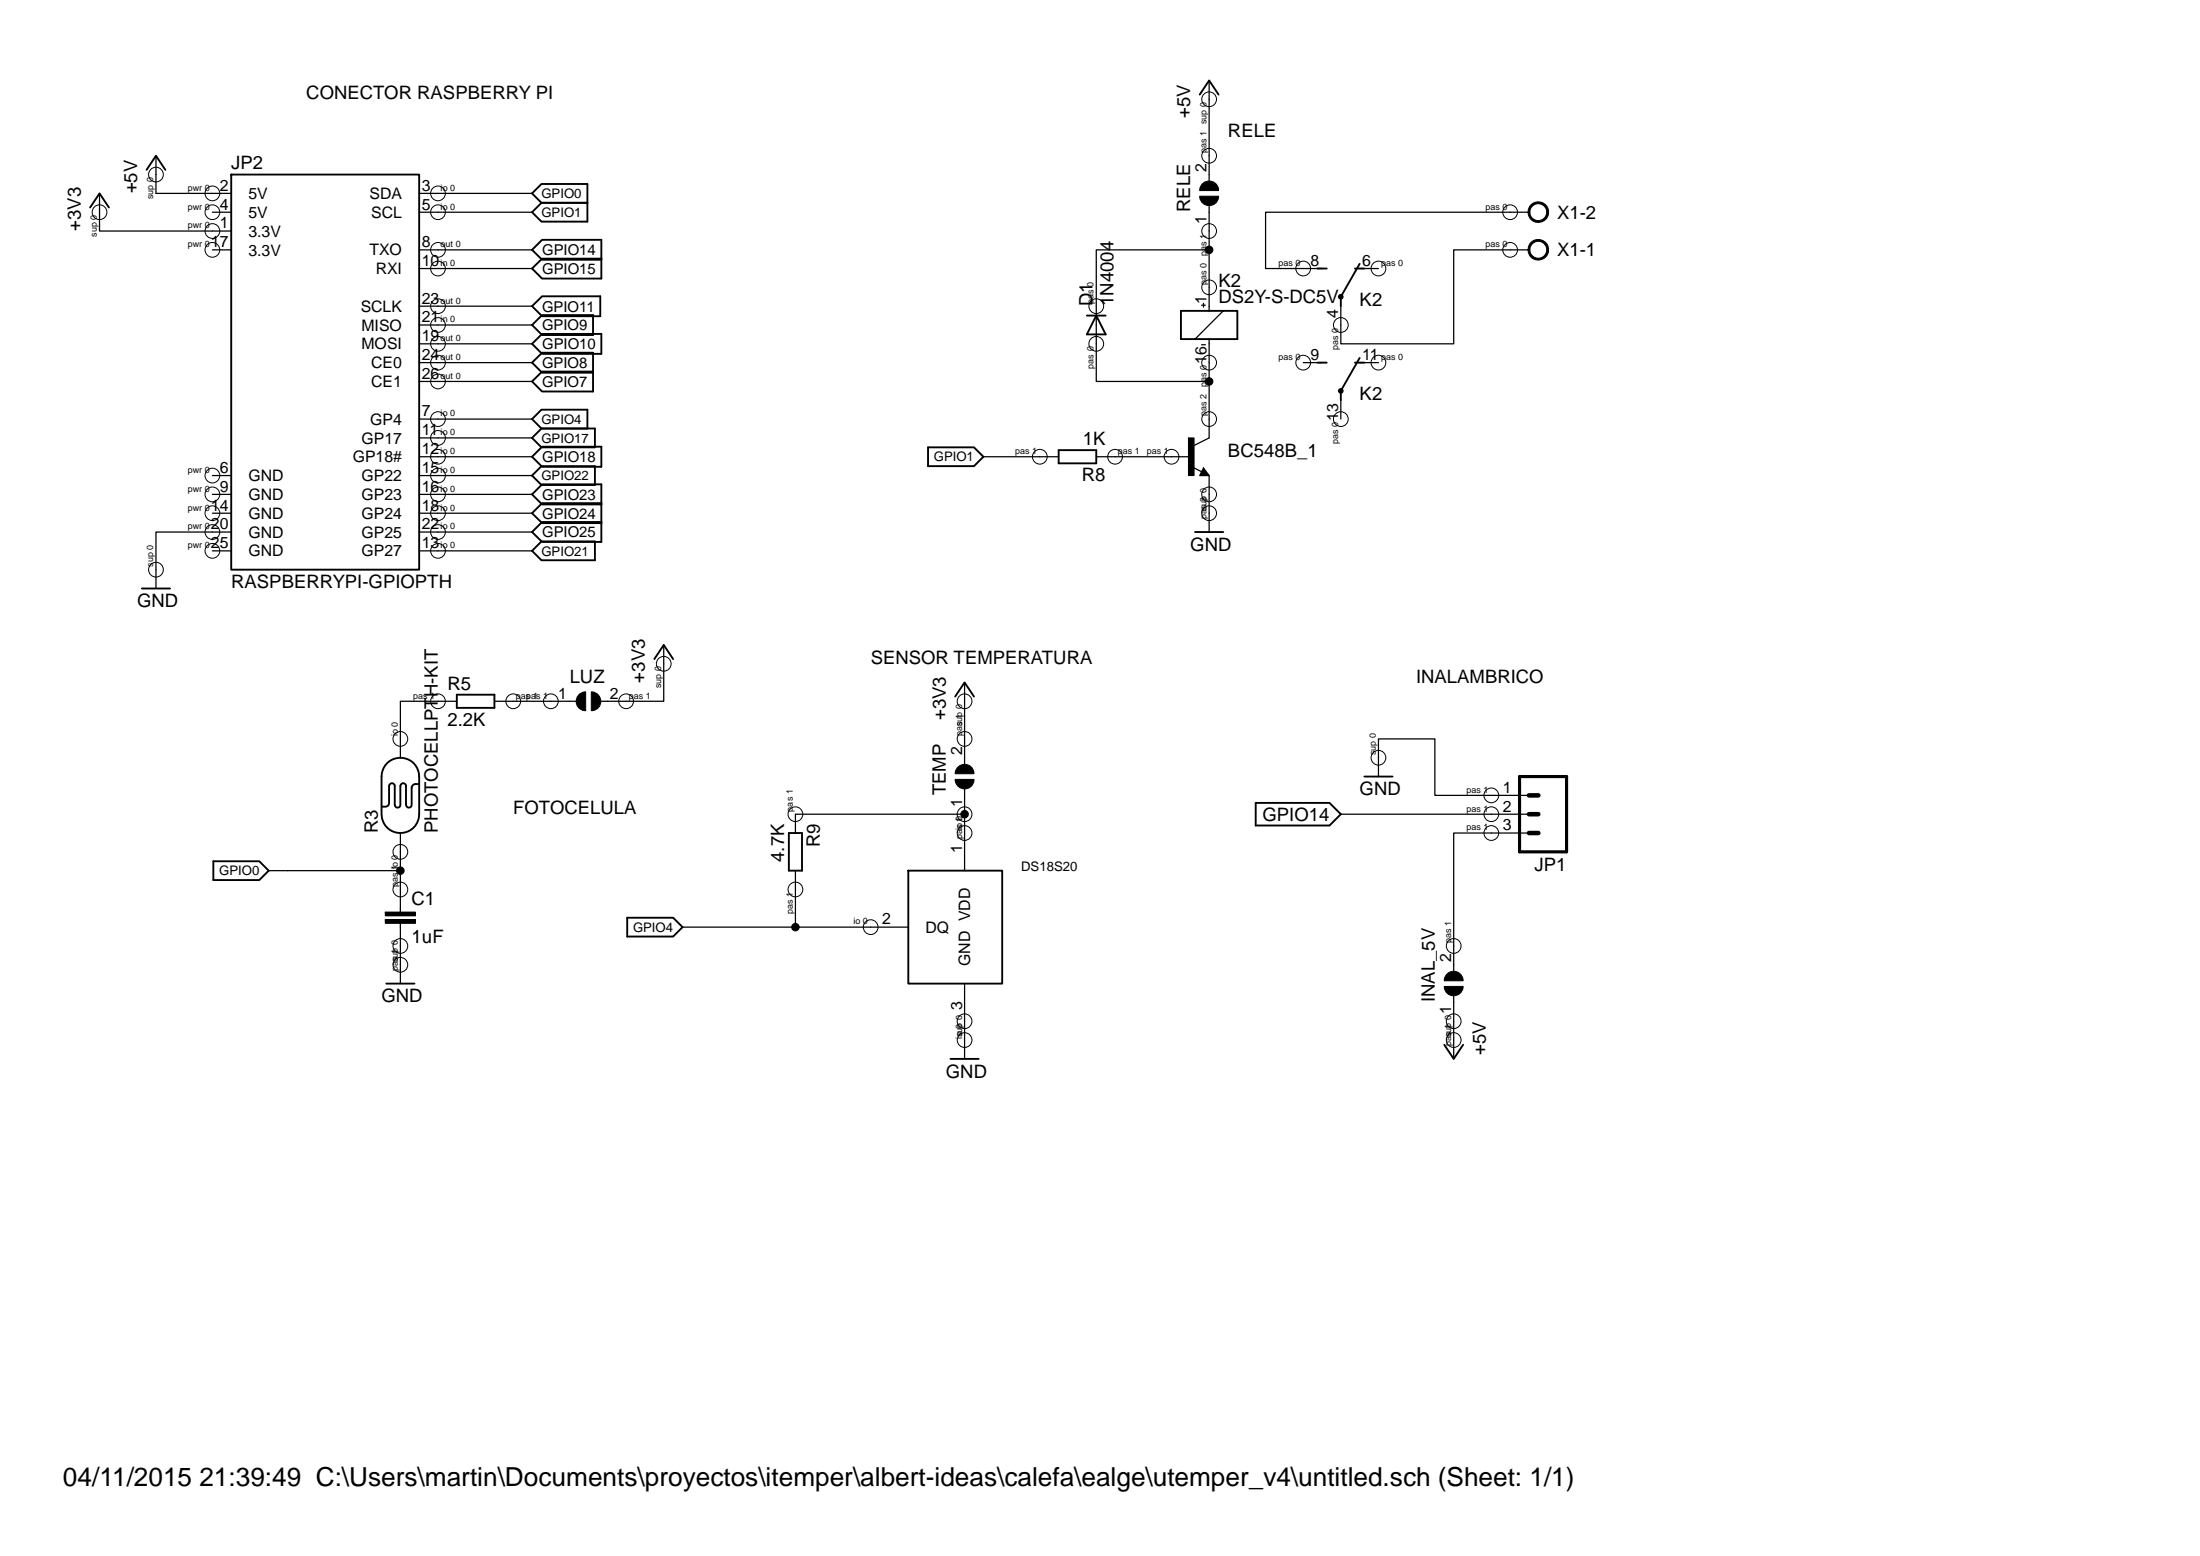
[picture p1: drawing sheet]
<svg xmlns="http://www.w3.org/2000/svg" width="297mm" height="210mm" viewBox="0 0 297 210" stroke-linecap="round" stroke-linejoin="round" font-family="sans-serif">
<g fill="none" stroke="#000" stroke-width=".25">
<path d="M162 12.8l1.3-1.9 1.2 1.9M12.2 28l1.2-1.9 1.3 1.9M19.8 22.9l1.3-1.9 1.2 1.9M31.2 23.6h25.4v53.3h-25.4zM71.8 26.1l1.3-1.3h6.2v5.1h-6.2l-1.3-1.3 1.3-1.2h6.2h-6.2zM81.2 34.9h-8l-1.4 1.3 1.4 1.4h8v-5.2h-8l-1.4 1.3 1.4 1.4h8M177.9 36.2h1.2M182.9 36.2h1.3M183.6 35.6l-2.6 4.4v1.3M71.8 59.1l1.3-1.3h7.2v2.6h-7.2zM71.8 46.4l1.4-1.3h8v2.7h-8zM71.8 43.9l1.4-1.4h6.9v2.7h-6.9z"/>
<path d="M71.8 41.3l1.4-1.3h7.8v2.7h-7.8zM73.1 55.3h6.2v2.5h-6.2l-1.3-1.2zM80.1 50.1h-6.9l-1.4 1.4 1.4 1.3h6.9v-5.2h-6.9l-1.4 1.3 1.4 1.4h6.9M146.7 42.6h2.6M148 42.6l1.3 2.5h-2.6zM159.4 42h7.7v3.8h-7.7zM177.9 48.9h1.2M182.9 48.9h1.3M183.6 48.3l-2.6 4.4v1.3M19.2 79.4h3.8M71.8 61.6l1.4-1.3h8v2.7h-8zM73.1 62.9h7.2v2.5h-7.2l-1.3-1.2z"/>
<path d="M73.1 73.1h7.2v2.5h-7.2l-1.3-1.3zM81.2 68.1h-8l-1.4-1.4 1.4-1.3h8v7.7h-8l-1.4-1.3 1.4-1.4h8M81.2 67.9h-8l-1.4 1.4 1.4 1.3h8M125.3 60.4h6.2l1.3 1.2-1.3 1.3h-6.2zM142.9 60.7h5.1v1.8h-5.1zM161.4 71.8h3.8M162.5 63.7l.1 .2h-.4l.3-.5 .5 .7h-.8M61.7 93.7h5.1v1.8h-5.1zM88.3 88.9l1.3-1.9 1.3 1.9M129 94l1.2-1.9 1.3 1.9M28.8 116.2h6.2l1.3 1.3-1.3 1.3h-6.2zM52.2 103a2.55 2.55 0 0 1 2.8-.5 2.55 2.55 0 0 1 1.6 2.3v5.1a2.54 2.54 0 0 1-2.5 2.5 2.54 2.54 0 0 1-2.6-2.5l.1-5.5 .2-.8z"/>
<path d="M56.6 105.8h-.7l-.3 .4v2.4a.38 .38 0 0 1-.4 .4 .38 .38 0 0 1-.4-.4v-2.5v-.2l-.4-.2h-.1l-.2 .4v2.5a.38 .38 0 0 1-.4 .4 .38 .38 0 0 1-.4-.4v-2.5v-.2l-.4-.2h-.2l-.2 .4v2.4l-.3 .3-.7 .1M106.5 112.4h1.8v5.1h-1.8zM122.6 117.5h12.7v15.2h-12.7zM169.5 108.4h10l1.5 1.5-1.5 1.5h-10zM184.2 104.8h3.8M52.2 132.7h3.8M84.7 123.8h6.2l1.3 1.3-1.3 1.3h-6.2zM128.3 142.9h3.8M195 141l1.3 1.9 1.2-1.9"/>
</g>
<g fill="none" stroke="#000" stroke-width=".17">
<path d="M163.3 10.9v13.5M13.4 26.1v5.1h17.8M21.1 21v5.1h10.1M28.7 33.7h2.5M28.7 28.6h2.5M56.6 33.7h15.2M56.6 28.6h15.2M56.6 36.2h15.2M56.6 26.1h15.2M163.3 33.7h-15.3v17.8h15.3M163.3 27.7v14.3M183.6 36.2h2.5"/>
<path d="M206.4 28.6h-35.5v7.6h7.6M206.4 33.7h-10.1v12.7h-15.3v-5.1M56.6 56.6h15.2M56.6 59.1h15.2M56.6 46.4h15.2M56.6 43.9h15.2M56.6 41.3h15.2M71.8 48.9h-15.2M71.8 51.5h-15.2M162.2 41.2h.5M162.2 46.5h.5M162.5 40.9v.5"/>
<path d="M163.3 45.8v13.3l-2.1 1M165.2 42l-3.8 3.8M176 48.9h2.5M181 54v2.6M183.6 48.9h2.5M28.7 66.7h2.5M28.7 74.3h2.5M28.7 64.2h2.5M28.7 69.3h2.5M31.2 71.8h-10.1v7.6M56.6 61.6h15.2M56.6 74.3h15.2"/>
<path d="M56.6 64.2h15.2M56.6 71.8h15.2M56.6 69.3h15.2M71.8 66.7h-15.2M132.8 61.6h10.1M148 61.6h12.7M161 63.1l1.3 .6M162.5 63.2l.8 1h-1.3zM163.3 64.2v7.6M61.7 94.6h-7.6v7.7M66.8 94.6h11M89.6 87v7.6h-8.5"/>
<path d="M130.2 92.1v11M36.3 117.5h17.8M54.1 112.4v10.7M107.4 117.5v7.6h-15.2M130.2 106.4v11.1M130.2 109.9h-22.8v2.5M181 109.9h25.4M186.1 104.8v-5.1h7.6v7.6h12.7M206.4 112.4h-10.1v18.7M54.1 124.6v8.1M107.4 125.1h15.2M130.2 132.7v10.2"/>
<path d="M196.3 134.4v8.5"/>
</g>
<g fill="#000">
<path d="M162.2 25a1.28 1.28 0 0 1 1.4-.5 1.28 1.28 0 0 1 .9 1.2h-2.5z" fill-rule="evenodd"/>
<path d="M162 26.5h2.5a1.27 1.27 0 0 1-1.2 1.2 1.27 1.27 0 0 1-1.3-1.2z" fill-rule="evenodd"/>
<path d="M206.8 32.6a1.4 1.4 0 0 1 2.2 .5 1.4 1.4 0 0 1-1 2 1.4 1.4 0 0 1-1.7-1.4h.3a1.15 1.15 0 0 1 1.5-1 1.15 1.15 0 0 1 .5 1.8 1.15 1.15 0 0 1-1.9-.2l-.1-.6h-.3l.2-.7z" fill-rule="evenodd"/>
<path d="M206.8 27.5a1.4 1.4 0 0 1 2.2 .5 1.4 1.4 0 0 1-1 2 1.4 1.4 0 0 1-1.7-1.4h.3a1.15 1.15 0 0 1 1.5-1 1.15 1.15 0 0 1 .5 1.8 1.15 1.15 0 0 1-1.9-.2l-.1-.6h-.3l.2-.6z" fill-rule="evenodd"/>
<path d="M78 93.9l.4-.3 .7-.2v2.5a1.26 1.26 0 0 1-1.1-2z" fill-rule="evenodd"/>
<path d="M79.8 93.4a1.27 1.27 0 0 1 1.3 1.2 1.27 1.27 0 0 1-1.3 1.3z" fill-rule="evenodd"/>
<path d="M129.2 103.7a1.27 1.27 0 0 1 1.4-.5 1.27 1.27 0 0 1 .9 1.2h-2.5z" fill-rule="evenodd"/>
<path d="M129 105.2h2.5a1.27 1.27 0 0 1-1.3 1.3 1.27 1.27 0 0 1-1.2-1.3z" fill-rule="evenodd"/>
<path d="M195.6 131.3a1.28 1.28 0 0 1 1.9 1.1h-2.5l.2-.7z" fill-rule="evenodd"/>
<path d="M195 133.1h2.5a1.27 1.27 0 0 1-1.2 1.3 1.27 1.27 0 0 1-1.3-1.3z" fill-rule="evenodd"/>
<circle cx="163.3" cy="33.7" r=".51"/>
<circle cx="163.3" cy="51.5" r=".51"/>
<circle cx="181" cy="40.1" r=".33"/>
<circle cx="181" cy="52.8" r=".33"/>
<circle cx="54.1" cy="117.5" r=".51"/>
<circle cx="130.2" cy="109.9" r=".51"/>
<circle cx="107.4" cy="125.1" r=".51"/>
</g>
<g fill="none" stroke="#000" stroke-width=".14">
<path d="M162 26.5h2.5a1.27 1.27 0 0 1-1.2 1.2 1.27 1.27 0 0 1-1.3-1.2zM162.2 25a1.28 1.28 0 0 1 1.4-.5 1.28 1.28 0 0 1 .9 1.2h-2.5zM206.8 32.6a1.4 1.4 0 0 1 2.2 .5 1.4 1.4 0 0 1-1 2 1.4 1.4 0 0 1-1.7-1.4h.3a1.15 1.15 0 0 1 1.5-1 1.15 1.15 0 0 1 .5 1.8 1.15 1.15 0 0 1-1.9-.2l-.1-.6h-.3l.2-.7zM206.8 27.5a1.4 1.4 0 0 1 2.2 .5 1.4 1.4 0 0 1-1 2 1.4 1.4 0 0 1-1.7-1.4h.3a1.15 1.15 0 0 1 1.5-1 1.15 1.15 0 0 1 .5 1.8 1.15 1.15 0 0 1-1.9-.2l-.1-.6h-.3l.2-.6zM160.5 59.1h.7v5.1h-.7zM160.5 59.1h.1M78 93.9l.4-.3 .7-.2v2.5a1.26 1.26 0 0 1-1.1-2zM79.8 93.4a1.27 1.27 0 0 1 1.3 1.2 1.27 1.27 0 0 1-1.3 1.3zM129 105.2h2.5a1.27 1.27 0 0 1-1.3 1.3 1.27 1.27 0 0 1-1.2-1.3zM129.2 103.7a1.27 1.27 0 0 1 1.4-.5 1.27 1.27 0 0 1 .9 1.2h-2.5zM52 123.1h4.1v.5h-4.1zM52 123.1h.1"/>
<path d="M52 124.1h4.1v.5h-4.1zM52 124.1h.1M195 133.1h2.5a1.27 1.27 0 0 1-1.2 1.3 1.27 1.27 0 0 1-1.3-1.3zM195.6 131.3a1.28 1.28 0 0 1 1.9 1.1h-2.5l.2-.7z"/>
<circle cx="163.3" cy="13.4" r="1"/>
<circle cx="13.4" cy="28.6" r="1"/>
<circle cx="21.1" cy="23.6" r="1"/>
<circle cx="28.7" cy="26.1" r="1"/>
<circle cx="28.7" cy="33.7" r="1"/>
<circle cx="28.7" cy="28.6" r="1"/>
<circle cx="28.7" cy="31.2" r="1"/>
<circle cx="59.1" cy="33.7" r="1"/>
<circle cx="59.1" cy="36.2" r="1"/>
<circle cx="59.1" cy="26.1" r="1"/>
<circle cx="59.1" cy="28.6" r="1"/>
<circle cx="163.3" cy="31.2" r="1"/>
<circle cx="163.3" cy="21" r="1"/>
<circle cx="163.3" cy="38.8" r="1"/>
<circle cx="163.3" cy="33.7" r=".51"/>
<circle cx="176" cy="36.2" r="1"/>
<circle cx="186.1" cy="36.2" r="1"/>
<circle cx="203.9" cy="33.7" r="1"/>
<circle cx="203.9" cy="28.6" r="1"/>
<circle cx="59.1" cy="46.4" r="1"/>
<circle cx="59.1" cy="43.9" r="1"/>
<circle cx="59.1" cy="59.1" r="1"/>
<circle cx="59.1" cy="41.3" r="1"/>
<circle cx="59.1" cy="51.5" r="1"/>
<circle cx="59.1" cy="48.9" r="1"/>
<circle cx="59.1" cy="56.6" r="1"/>
<circle cx="148" cy="46.4" r="1"/>
<circle cx="148" cy="41.3" r="1"/>
<circle cx="163.3" cy="56.6" r="1"/>
<circle cx="163.3" cy="48.9" r="1"/>
<circle cx="163.3" cy="51.5" r=".51"/>
<circle cx="176" cy="48.9" r="1"/>
<circle cx="181" cy="40.1" r=".33"/>
<circle cx="181" cy="52.8" r=".33"/>
<circle cx="181" cy="56.6" r="1"/>
<circle cx="181" cy="43.9" r="1"/>
<circle cx="186.1" cy="48.9" r="1"/>
<circle cx="21.1" cy="76.9" r="1"/>
<circle cx="28.7" cy="64.2" r="1"/>
<circle cx="28.7" cy="74.3" r="1"/>
<circle cx="28.7" cy="69.3" r="1"/>
<circle cx="28.7" cy="71.8" r="1"/>
<circle cx="28.7" cy="66.7" r="1"/>
<circle cx="59.1" cy="71.8" r="1"/>
<circle cx="59.1" cy="69.3" r="1"/>
<circle cx="59.1" cy="66.7" r="1"/>
<circle cx="59.1" cy="64.2" r="1"/>
<circle cx="59.1" cy="61.6" r="1"/>
<circle cx="59.1" cy="74.3" r="1"/>
<circle cx="140.4" cy="61.6" r="1"/>
<circle cx="150.6" cy="61.6" r="1"/>
<circle cx="158.2" cy="61.6" r="1"/>
<circle cx="163.3" cy="69.3" r="1"/>
<circle cx="163.3" cy="66.7" r="1"/>
<circle cx="54.1" cy="99.7" r="1"/>
<circle cx="59.1" cy="94.6" r="1"/>
<circle cx="69.3" cy="94.6" r="1"/>
<circle cx="74.4" cy="94.6" r="1"/>
<circle cx="84.5" cy="94.6" r="1"/>
<circle cx="89.6" cy="89.6" r="1"/>
<circle cx="130.2" cy="94.6" r="1"/>
<circle cx="130.2" cy="99.7" r="1"/>
<circle cx="54.1" cy="115" r="1"/>
<circle cx="54.1" cy="117.5" r=".51"/>
<circle cx="107.4" cy="109.9" r="1"/>
<circle cx="130.2" cy="109.9" r="1"/>
<circle cx="130.2" cy="112.4" r="1"/>
<circle cx="130.2" cy="109.9" r=".51"/>
<circle cx="186.1" cy="102.3" r="1"/>
<circle cx="201.4" cy="109.9" r="1"/>
<circle cx="201.4" cy="112.4" r="1"/>
<circle cx="201.4" cy="107.3" r="1"/>
<circle cx="54.1" cy="120" r="1"/>
<circle cx="54.1" cy="127.7" r="1"/>
<circle cx="54.1" cy="130.2" r="1"/>
<circle cx="107.4" cy="120" r="1"/>
<circle cx="107.4" cy="125.1" r=".51"/>
<circle cx="117.6" cy="125.1" r="1"/>
<circle cx="130.2" cy="137.8" r="1"/>
<circle cx="196.3" cy="127.7" r="1"/>
<circle cx="196.3" cy="137.8" r="1"/>
<circle cx="130.2" cy="140.4" r="1"/>
<circle cx="196.3" cy="140.4" r="1"/>
</g>
<path d="M160.5 59.1h.7v5.1h-.7zM52 123.1h4.1v.5h-4.1zM52 124.1h4.1v.5h-4.1z" fill="#000"/>
<path d="M205.2 104.8h6.3v10.2h-6.3z" fill="none" stroke="#000" stroke-width=".42"/>
<path d="M206.4 112.4h1.3M206.4 109.9h1.3M206.4 107.3h1.3" fill="none" stroke="#000" stroke-width=".61"/>
<text font-size="3.5" x="8.5" y="200.5">04/11/2015 21:39:49 C:\Users\martin\Documents\proyectos\itemper\albert-ideas\calefa\ealge\utemper_v4\untitled.sch (Sheet: 1/1)</text>
<g font-size="2.5">
<text x="41.4" y="13.4">CONECTOR RASPBERRY PI</text>
<text x="160.7" y="15.9" transform="rotate(-90 160.7 15.9)">+5V</text>
<text x="31.2" y="22.8">JP2</text>
<text x="165.8" y="18.5">RELE</text>
<text x="18.5" y="26.1" transform="rotate(-90 18.5 26.1)">+5V</text>
<text x="160.7" y="28.6" transform="rotate(-90 160.7 28.6)">RELE</text>
<text x="210.2" y="29.5">X1-2</text>
<text x="10.9" y="31.2" transform="rotate(-90 10.9 31.2)">+3V3</text>
<text x="210.2" y="34.6">X1-1</text>
<text x="147.5" y="41.3" transform="rotate(-90 147.5 41.3)">D1</text>
<text x="150.3" y="41.3" transform="rotate(-90 150.3 41.3)">1N4004</text>
<text x="164.5" y="40.9">DS2Y-S-DC5V</text>
<text x="164.5" y="38.8">K2</text>
<text x="183.6" y="41.3">K2</text>
<text x="183.6" y="54">K2</text>
<text x="146.1" y="64.9">R8</text>
<text x="146.2" y="60.1">1K</text>
<text x="165.8" y="61.6">BC548B_1</text>
<text x="160.7" y="74.3">GND</text>
<text x="18.5" y="82">GND</text>
<text x="31.2" y="79.4">RASPBERRYPI-GPIOPTH</text>
<text x="117.6" y="89.6">SENSOR TEMPERATURA</text>
<text x="60.4" y="93.2">R5</text>
<text x="76.9" y="92.1">LUZ</text>
<text x="87.1" y="92.1" transform="rotate(-90 87.1 92.1)">+3V3</text>
<text x="191.2" y="92.1">INALAMBRICO</text>
<text x="60.4" y="97.9">2.2K</text>
<text x="127.7" y="97.2" transform="rotate(-90 127.7 97.2)">+3V3</text>
<text x="127.7" y="107.3" transform="rotate(-90 127.7 107.3)">TEMP</text>
<text x="183.6" y="107.3">GND</text>
<text x="51" y="112.4" transform="rotate(-90 51 112.4)">R3</text>
<text x="59.1" y="112.4" transform="rotate(-90 59.1 112.4)">PHOTOCELLPTH-KIT</text>
<text x="69.3" y="109.9">FOTOCELULA</text>
<text x="170.5" y="110.8">GPIO14</text>
<text x="105.9" y="116.3" transform="rotate(-90 105.9 116.3)">4.7K</text>
<text x="110.7" y="114.3" transform="rotate(-90 110.7 114.3)">R9</text>
<text x="207.2" y="117.5">JP1</text>
<text x="55.6" y="122.2">C1</text>
<text x="55.6" y="127.3">1uF</text>
<text x="51.5" y="135.3">GND</text>
<text x="193.7" y="135.3" transform="rotate(-90 193.7 135.3)">INAL_5V</text>
<text x="200.6" y="142.3" transform="rotate(-90 200.6 142.3)">+5V</text>
<text x="127.7" y="145.4">GND</text>
</g>
<g font-size="2.1">
<text x="162.9" y="23.2" transform="rotate(-90 162.9 23.2)">2</text>
<text x="29.7" y="28.3">4</text>
<text x="29.7" y="25.7">2</text>
<text x="33.5" y="29.4">5V</text>
<text x="33.5" y="26.9">5V</text>
<text x="49.9" y="26.9">SDA</text>
<text x="50.1" y="29.4">SCL</text>
<text x="57" y="25.7">3</text>
<text x="57" y="28.3">5</text>
<text x="28.5" y="33.4">17</text>
<text x="29.7" y="30.8">1</text>
<text x="33.5" y="34.5">3.3V</text>
<text x="33.5" y="31.9">3.3V</text>
<text x="49.9" y="34.5">TXO</text>
<text x="57" y="35.9">10</text>
<text x="57" y="33.4">8</text>
<text x="162.9" y="30.2" transform="rotate(-90 162.9 30.2)">1</text>
<text x="177" y="35.9">8</text>
<text x="183.9" y="35.9">6</text>
<text x="50.7" y="37">RXI</text>
<text x="57" y="41">23</text>
<text x="162.9" y="41" transform="rotate(-90 162.9 41)">1</text>
<text x="48.7" y="42.1">SCLK</text>
<text x="48.8" y="47.2">MOSI</text>
<text x="48.8" y="44.6">MISO</text>
<text x="57" y="46.1">19</text>
<text x="57" y="43.5">21</text>
<text x="180.7" y="42.9" transform="rotate(-90 180.7 42.9)">4</text>
<text x="50.1" y="52.2">CE1</text>
<text x="50.1" y="49.7">CE0</text>
<text x="57" y="51.1">26</text>
<text x="57" y="48.6">24</text>
<text x="162.9" y="49.1" transform="rotate(-90 162.9 49.1)">16</text>
<text x="177" y="48.6">9</text>
<text x="183.9" y="48.6">11</text>
<text x="48.8" y="59.9">GP17</text>
<text x="50" y="57.3">GP4</text>
<text x="57" y="56.2">7</text>
<text x="57" y="58.7">11</text>
<text x="180.7" y="56.7" transform="rotate(-90 180.7 56.7)">13</text>
<text x="29.7" y="63.8">6</text>
<text x="33.5" y="64.9">GND</text>
<text x="47.6" y="62.4">GP18#</text>
<text x="48.8" y="64.9">GP22</text>
<text x="57" y="63.8">15</text>
<text x="57" y="61.3">12</text>
<text x="28.5" y="71.4">20</text>
<text x="28.5" y="68.9">14</text>
<text x="29.7" y="66.4">9</text>
<text x="33.5" y="67.5">GND</text>
<text x="33.5" y="70">GND</text>
<text x="48.8" y="70">GP24</text>
<text x="48.8" y="67.5">GP23</text>
<text x="57" y="71.4">22</text>
<text x="57" y="68.9">18</text>
<text x="57" y="66.4">16</text>
<text x="28.5" y="74">25</text>
<text x="33.5" y="75.1">GND</text>
<text x="33.5" y="72.6">GND</text>
<text x="48.8" y="75.1">GP27</text>
<text x="48.8" y="72.6">GP25</text>
<text x="57" y="74">13</text>
<text x="75.4" y="94.3">1</text>
<text x="82.4" y="94.3">2</text>
<text x="129.9" y="101.9" transform="rotate(-90 129.9 101.9)">2</text>
<text x="202.9" y="107">1</text>
<text x="129.9" y="108.9" transform="rotate(-90 129.9 108.9)">1</text>
<text x="202.9" y="109.5">2</text>
<text x="202.9" y="112.1">3</text>
<text x="129.9" y="115.2" transform="rotate(-90 129.9 115.2)">1</text>
<text x="119.1" y="124.8">2</text>
<text x="125" y="125.9">DQ</text>
<text x="131" y="130.4" transform="rotate(-90 131 130.4)">GND VDD</text>
<text x="195.9" y="129.8" transform="rotate(-90 195.9 129.8)">2</text>
<text x="129.9" y="136.2" transform="rotate(-90 129.9 136.2)">3</text>
<text x="195.9" y="136.8" transform="rotate(-90 195.9 136.8)">1</text>
</g>
<g font-size="2">
<text x="73.2" y="34.4">GPIO14</text>
<text x="73.2" y="37">GPIO15</text>
<text x="73.2" y="47.1">GPIO10</text>
<text x="73.2" y="44.6">GPIO9</text>
<text x="73.2" y="42">GPIO11</text>
<text x="73.2" y="52.2">GPIO7</text>
<text x="73.2" y="49.7">GPIO8</text>
<text x="73.2" y="62.4">GPIO18</text>
<text x="73.2" y="67.4">GPIO23</text>
<text x="73.2" y="70">GPIO24</text>
<text x="73.2" y="72.5">GPIO25</text>
</g>
<g font-size="1.8">
<text x="73.1" y="29.3">GPIO1</text>
<text x="73.1" y="26.7">GPIO0</text>
<text x="73.1" y="59.7">GPIO17</text>
<text x="73.1" y="57.2">GPIO4</text>
<text x="73.1" y="64.8">GPIO22</text>
<text x="126.1" y="62.3">GPIO1</text>
<text x="73.1" y="75">GPIO21</text>
<text x="29.6" y="118.1">GPIO0</text>
<text x="137.9" y="117.5">DS18S20</text>
<text x="85.5" y="125.8">GPIO4</text>
</g>
<g font-size="1.2">
<text x="162.9" y="16.7" transform="rotate(-90 162.9 16.7)">sup 0</text>
<text x="162.9" y="20.7" transform="rotate(-90 162.9 20.7)">pas 1</text>
<text x="20.7" y="26.9" transform="rotate(-90 20.7 26.9)">sup 0</text>
<text x="25.4" y="28.3">pwr 0</text>
<text x="25.4" y="25.7">pwr 0</text>
<text x="59.5" y="25.7">io 0</text>
<text x="59.5" y="28.3">io 0</text>
<text x="200.6" y="28.3">pas 0</text>
<text x="13.1" y="32" transform="rotate(-90 13.1 32)">sup 0</text>
<text x="25.4" y="30.8">pwr 0</text>
<text x="25.4" y="33.4">pwr 0</text>
<text x="59.5" y="35.9">in 0</text>
<text x="59.5" y="33.4">out 0</text>
<text x="162.9" y="34.5" transform="rotate(-90 162.9 34.5)">pas 1</text>
<text x="172.6" y="35.9">pas 0</text>
<text x="186.5" y="35.9">pas 0</text>
<text x="200.6" y="33.4">pas 0</text>
<text x="59.5" y="41">out 0</text>
<text x="147.7" y="41" transform="rotate(-90 147.7 41)">pas 0</text>
<text x="162.9" y="38.4" transform="rotate(-90 162.9 38.4)">pas 0</text>
<text x="59.5" y="46.1">out 0</text>
<text x="59.5" y="43.5">in 0</text>
<text x="180.7" y="47.2" transform="rotate(-90 180.7 47.2)">pas 0</text>
<text x="59.5" y="51.1">out 0</text>
<text x="59.5" y="48.6">out 0</text>
<text x="147.7" y="49.7" transform="rotate(-90 147.7 49.7)">pas 0</text>
<text x="162.9" y="52.3" transform="rotate(-90 162.9 52.3)">pas 0</text>
<text x="172.6" y="48.6">pas 0</text>
<text x="186.5" y="48.6">pas 0</text>
<text x="59.5" y="56.2">io 0</text>
<text x="59.5" y="58.7">io 0</text>
<text x="162.9" y="56.2" transform="rotate(-90 162.9 56.2)">pas 2</text>
<text x="180.7" y="59.9" transform="rotate(-90 180.7 59.9)">pas 0</text>
<text x="25.4" y="63.8">pwr 0</text>
<text x="59.5" y="63.8">io 0</text>
<text x="59.5" y="61.3">io 0</text>
<text x="137.1" y="61.3">pas 1</text>
<text x="150.9" y="61.3">pas 1</text>
<text x="154.8" y="61.3">pas 1</text>
<text x="25.4" y="66.4">pwr 0</text>
<text x="25.4" y="71.4">pwr 0</text>
<text x="25.4" y="68.9">pwr 0</text>
<text x="59.5" y="71.4">io 0</text>
<text x="59.5" y="68.9">io 0</text>
<text x="59.5" y="66.4">io 0</text>
<text x="162.9" y="70.1" transform="rotate(-90 162.9 70.1)">pas 3</text>
<text x="162.9" y="68.9" transform="rotate(-90 162.9 68.9)">sup 0</text>
<text x="20.7" y="76.5" transform="rotate(-90 20.7 76.5)">sup 0</text>
<text x="25.4" y="74">pwr 0</text>
<text x="59.5" y="74">io 0</text>
<text x="55.8" y="94.3">pas 1</text>
<text x="69.7" y="94.3">pas 1</text>
<text x="71" y="94.3">pas 1</text>
<text x="84.9" y="94.3">pas 1</text>
<text x="89.3" y="92.9" transform="rotate(-90 89.3 92.9)">sup 0</text>
<text x="53.7" y="99.4" transform="rotate(-90 53.7 99.4)">io 0</text>
<text x="129.9" y="99.4" transform="rotate(-90 129.9 99.4)">pas 1</text>
<text x="129.9" y="98" transform="rotate(-90 129.9 98)">sup 0</text>
<text x="185.8" y="101.9" transform="rotate(-90 185.8 101.9)">sup 0</text>
<text x="198" y="107">pas 1</text>
<text x="107" y="109.5" transform="rotate(-90 107 109.5)">pas 1</text>
<text x="129.9" y="113.2" transform="rotate(-90 129.9 113.2)">pas 1</text>
<text x="129.9" y="112.1" transform="rotate(-90 129.9 112.1)">io 0</text>
<text x="198" y="109.5">pas 1</text>
<text x="198" y="112.1">pas 1</text>
<text x="53.7" y="119.7" transform="rotate(-90 53.7 119.7)">pas 1</text>
<text x="53.7" y="117.3" transform="rotate(-90 53.7 117.3)">io 0</text>
<text x="107" y="123.4" transform="rotate(-90 107 123.4)">pas 1</text>
<text x="115.2" y="124.8">io 0</text>
<text x="53.7" y="131" transform="rotate(-90 53.7 131)">pas 1</text>
<text x="53.7" y="129.8" transform="rotate(-90 53.7 129.8)">sup 0</text>
<text x="195.9" y="127.3" transform="rotate(-90 195.9 127.3)">pas 1</text>
<text x="129.9" y="140.1" transform="rotate(-90 129.9 140.1)">io 0</text>
<text x="129.9" y="140" transform="rotate(-90 129.9 140)">sup 0</text>
<text x="195.9" y="141.2" transform="rotate(-90 195.9 141.2)">pas 1</text>
<text x="195.9" y="140" transform="rotate(-90 195.9 140)">sup 0</text>
</g>
</svg>
